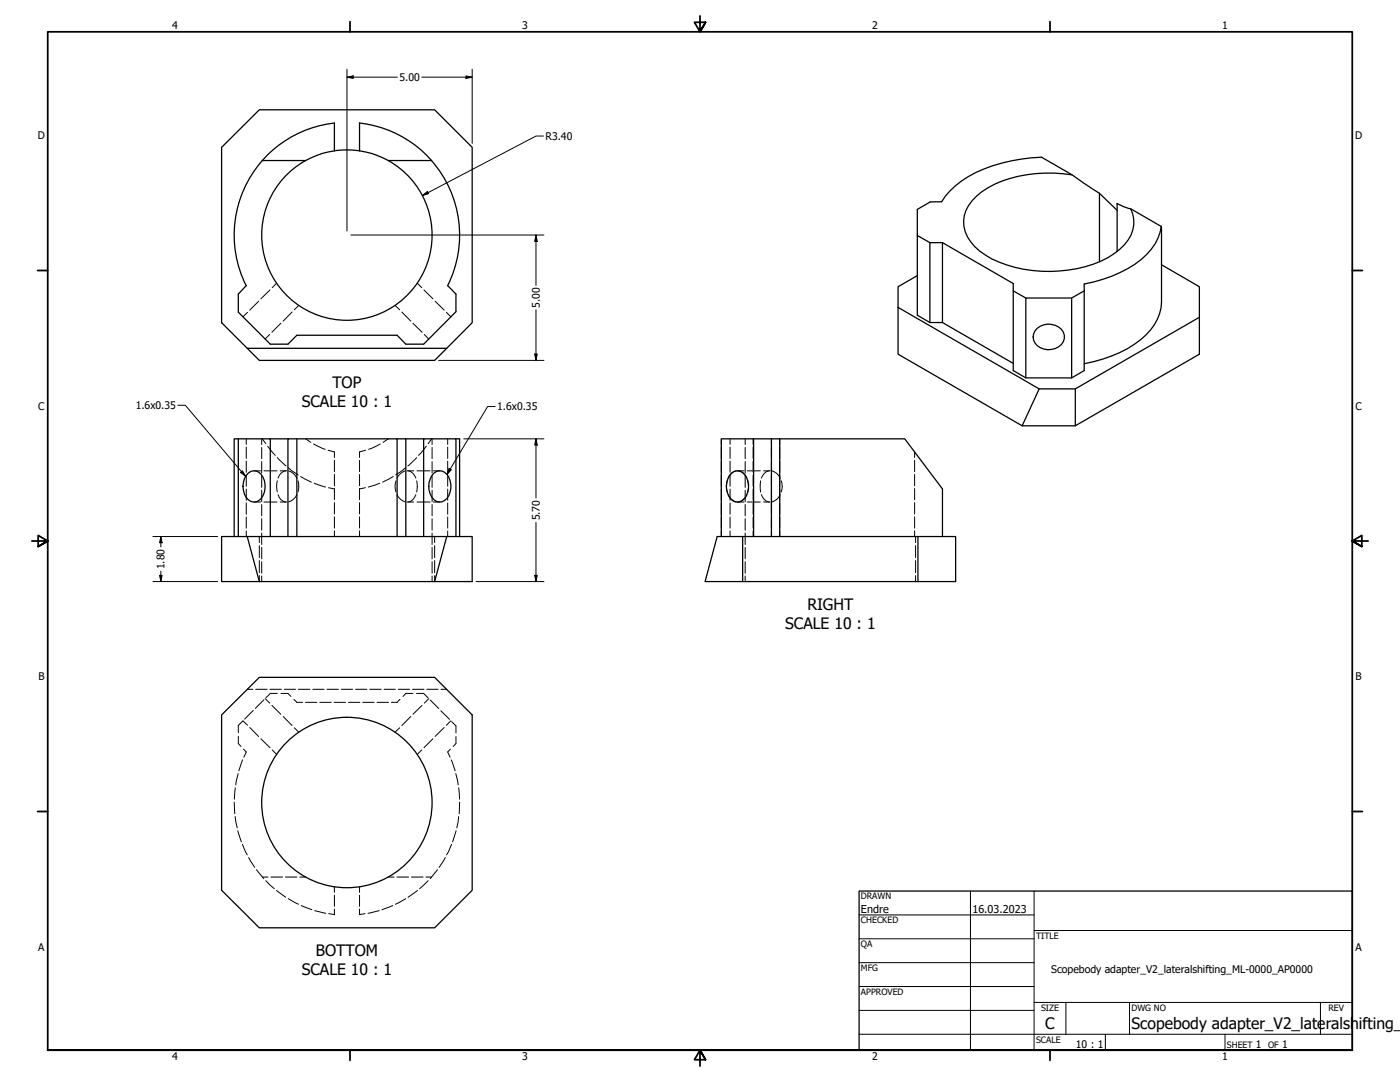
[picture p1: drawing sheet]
<svg xmlns="http://www.w3.org/2000/svg" width="559mm" height="432mm" viewBox="0 0 559 432" stroke-linecap="round" stroke-linejoin="round" font-family="sans-serif">
<!-- layer: Hidden (ANSI) -->
<g fill="none" stroke="#000" stroke-width=".4">
<path d="M107.8 115.7l-3.7 3.6M110.4 113l-1.8 1.8M166.6 113l1.7 1.8M169.2 115.7l3.6 3.6M98.8 124.7l-1.8 1.7M103.3 120.2l-3.6 3.6M107.6 133.5l-1.7 1.8M112.1 129l-3.6 3.6M116.6 124.5l-3.6 3.6M119.3 121.9l-1.8 1.7M157.7 121.9l1.8 1.7M160.4 124.5l3.6 3.6"/>
<path d="M164.8 129l3.7 3.6M169.4 133.5l1.7 1.8M173.7 120.2l3.6 3.6M178.2 124.7l1.8 1.7M98.3 175.1v2.3M98.3 178.4v4.5M104.5 175.1v2.3M104.5 178.6v4.5M104.7 175.1l1.4 2M106.8 178.1l3.1 3.6M122 175.1l2.1 1.4M125.2 177.2l4.6 2.1"/>
<path d="M131 179.7l2.5 .6v2.3M145.9 179.7l-2.4 .6v2.3M151.8 177.2l-4.7 2.1M155 175.1l-2.1 1.4M170.2 178.1l-3.1 3.6M172.3 175.1l-1.4 2M172.5 175.1v2.3M172.5 178.6v4.5M178.7 175.1v2.3M178.7 178.4v4.5M287.9 175.1v2.3M287.9 178.4v4.5"/>
<path d="M291.4 175.1v2.3M291.4 178.4v4.5M297.4 175.1v2.3M297.4 178.6v4.5M300.6 175.1v2.3M300.6 178.4v4.5M307.9 175.1v2.3M307.9 178.4v4.5M311.2 175.1v2.3M311.2 178.4v4.5M98.3 184v4.5M98.3 189.6v4.5"/>
<path d="M98.3 195.2v4.4M101.4 187.9h2.6M104.5 184.2v4.6M104.5 189.9v4.6M104.5 195.6v4.6M105.3 187.9h5.3M110.7 191.9l-.3 2.2 .3 2.2M110.7 182.6l3.5 3.3M111 197.4l.1 .2a3.8 3.8 0 0 0 3 2.7M111.8 187.9h2.6M114.1 187.9a3.8 3.8 0 0 0-3.1 2.9M115.1 186.7l3.9 2.8"/>
<path d="M115.3 188a5.2 5.2 0 0 1 3.2 2.9M118.5 197.4a5.1 5.1 0 0 1-3.2 2.9M118.9 191.9a7.9 7.9 0 0 1 0 4.4M120 190.2l4.3 2.2M125.4 192.8l4.5 1.6M131.1 194.6l2.4 .5M133.5 183.7v4.5M133.5 189.4v4.5M133.5 194.9v4.6M143.5 183.7v4.5M143.5 189.4v4.5M143.5 194.9v4.6"/>
<path d="M145.9 194.6l-2.4 .5M151.6 192.8l-4.6 1.6M157 190.2l-4.3 2.2M158.1 191.9a6.7 6.7 0 0 0 0 4.4M158.5 197.4a5.1 5.1 0 0 0 3.2 2.9M161.7 188a5.2 5.2 0 0 0-3.2 2.9M161.9 186.7l-3.9 2.8M162.5 187.9h2.6M162.9 187.9a4.1 4.1 0 0 1 3.1 2.9M166 197.4l-.1 .2a4 4 0 0 1-3 2.7M166.3 191.9l.3 2.2-.3 2.2M166.3 182.6l-3.5 3.3"/>
<path d="M166.4 187.9h5.2M172.5 184.2v4.6M172.5 189.9v4.6M172.5 195.6v4.6M173 187.9h2.6M178.7 184v4.5M178.7 189.6v4.5M178.7 195.2v4.4M287.9 184v4.5M287.9 189.6v4.5M287.9 195.2v4.4M290.3 191.9l-.4 1.5 .4 2.9"/>
<path d="M290.6 197.4a4.3 4.3 0 0 0 3.2 2.9M291.4 184v4.5M291.4 189.6v4.5M291.4 195.2v4.4M293.8 188a4.1 4.1 0 0 0-3.2 2.8M294.3 187.9h2.7M294.9 188a4.3 4.3 0 0 1 3.2 2.8M297.4 184.2v4.6M297.4 189.9v4.6M297.4 195.6v4.6M298.1 197.4a4.3 4.3 0 0 1-3.2 2.9M298.3 187.9h5.2"/>
<path d="M298.4 191.9a7.9 7.9 0 0 1 0 4.4M300.6 184v4.5M300.6 189.6v4.5M300.6 195.2v4.4M303.6 191.9v4.4M303.9 197.4l.1 .2a4 4 0 0 0 3.1 2.7M304.8 187.9h2.6M307.1 187.9a4 4 0 0 0-3.2 2.9M307.9 184v4.5M307.9 189.6v4.5M307.9 195.2v4.4M308.2 188a4.8 4.8 0 0 1 3.2 2.9"/>
<path d="M311.2 184v4.5M311.2 189.6v4.5M311.2 195.2v4.4M311.4 197.4a4.8 4.8 0 0 1-3.2 2.9M311.8 191.9a6.7 6.7 0 0 1 0 4.4M365.1 180.3v2.3M365.1 183.7v4.5M365.1 189.4v4.5M365.1 194.9v4.6M98.3 200.7v4.5M98.3 206.3v4.5M98.3 211.9v2.2"/>
<path d="M101.4 200.3h2.6M103.5 214.1v2.4M103.5 217.7v4.8M104.5 201.4v4.5M104.5 207v4.6M104.5 212.7v4.6M104.5 218.4v4.6M105.3 200.3h5.3M111.8 200.3h2.6M133.5 200.6v4.5M133.5 206.2v4.6M133.5 211.8v2.3"/>
<path d="M143.5 200.6v4.5M143.5 206.2v4.6M143.5 211.8v2.3M162.5 200.3h2.6M166.4 200.3h5.2M172.5 201.4v4.5M172.5 207v4.6M172.5 212.7v4.6M172.5 218.4v4.6M173 200.3h2.6M173.5 214.1v2.4M173.5 217.7v4.8"/>
<path d="M178.7 200.7v4.5M178.7 206.3v4.5M178.7 211.9v2.2M287.9 200.7v4.5M287.9 206.3v4.5M287.9 211.9v2.2M291.4 200.7v4.5M291.4 206.3v4.5M291.4 211.9v2.2M294.3 200.3h2.7M297.4 201.4v4.5M297.4 207v4.6"/>
<path d="M297.4 212.7v4.6M297.4 218.4v4.6M298.3 200.3h5.2M300.6 200.7v4.5M300.6 206.3v4.5M300.6 211.9v2.2M304.8 200.3h2.6M307.9 200.7v4.5M307.9 206.3v4.5M307.9 211.9v2.2M311.2 200.7v4.5M311.2 206.3v4.5"/>
<path d="M311.2 211.9v2.2M365.1 200.6v4.5M365.1 206.2v4.6M365.1 211.8v2.3M365.4 214.1v2.4M365.4 217.7v4.8M103.5 223.7v4.8M103.5 229.7v2.4M104.5 224.2v4.5M104.5 229.9v2.2M172.5 224.2v4.5M172.5 229.9v2.2"/>
<path d="M173.5 223.7v4.8M173.5 229.7v2.4M297.4 224.2v4.5M297.4 229.9v2.2M365.4 223.7v4.8M365.4 229.7v2.4M98.7 275.1h2.3M102 275.1h4.6M105.3 279.3l-3.4 3.4M105.9 278.8l1.7 1.8M107.8 275.1h4.5M110.7 276.7h-2.8l-1.7 1.7"/>
<path d="M112.1 276.7h2.8l1.2 1.2M113.5 275.1h4.5M117.3 279.1l1.2 1.2h2.3M119.1 275.1h4.6M124.8 275.1h4.5M130.5 275.1h4.6M136.2 275.1h4.6M141.9 275.1h4.5M147.6 275.1h4.5M153.3 275.1h4.5M158.9 275.1h4.6M159.6 279.1l-1.1 1.2h-2.3"/>
<path d="M164.7 275.1h4.5M164.8 276.7h-2.8l-1.2 1.2M166.2 276.7h2.9l1.7 1.7M170.4 275.1h4.5M171.1 278.8l-1.7 1.8M171.7 279.3l3.4 3.5M176 275.1h2.3M95.1 293.9v2.8l1.1 1.2M96.8 287.8l-1.7 1.7v2.9M97 287.7l1.8 1.7M97.2 299l1.1 1.1-1 2.1M99.7 290.3l3.6 3.6"/>
<path d="M101.1 283.5l-3.4 3.5M104.1 294.8l3.7 3.6M108.5 281.5l3.6 3.6M108.6 299.3l1.8 1.8M113 285.9l3.6 3.7M117.5 290.4l1.8 1.8M121.9 280.3h4.6M127.6 280.3h4.6M133.3 280.3h4.6M139.1 280.3h4.5M144.8 280.3h4.6M150.5 280.3h4.6"/>
<path d="M159.5 290.4l-1.8 1.8M164 285.9l-3.6 3.7M168.3 299.3l-1.7 1.8M168.5 281.5l-3.7 3.6M172.8 294.8l-3.6 3.6M176 283.7l3.5 3.4M177.3 290.3l-3.6 3.6M179.8 299l-1.1 1.1 .9 2.1M180 287.7l-1.8 1.7M180.3 288l1.7 1.7v2.8M182 293.9v2.8l-1.1 1.2M93.9 314.4l-.4 4.6"/>
<path d="M95.1 308.7l-1 4.5M96.8 303.2l-1.5 4.4M180.1 303.3l1.6 4.3M181.9 308.7l1 4.5M183.1 314.4l.4 4.6M93.5 320.1l.2 4.6M93.9 325.9l.8 4.5M94.9 331.5l1.4 4.5M96.8 337l1.9 4.2M180.2 337l-2 4.2M182.1 331.5l-1.4 4.5M183.1 325.9l-.8 4.5"/>
<path d="M183.5 320.1l-.2 4.6M99.3 342.2l2.4 3.9M102.4 347.1l2.9 3.5M104.7 350h2.3M106.1 351.5l3.4 3.1M108.1 350h4.7M110.4 355.3l3.6 2.8M113.9 350h4.6M115.1 358.6l4 2.3M119.7 350h2.3M133.5 353.9v2.2M133.5 357.3v4.4"/>
<path d="M143.5 353.9v2.2M143.5 357.3v4.4M155 350h2.3M158.4 350h4.7M161.9 358.6l-4 2.3M164.2 350h4.6M166.6 355.3l-3.7 2.8M170 350h2.3M170.9 351.5l-3.4 3.1M174.6 347.1l-2.9 3.5M177.7 342.2l-2.4 3.9M120.2 361.4l4.3 1.6"/>
<path d="M125.6 363.4l4.4 1.1M133.5 362.8v2.2l-2.3-.4M143.5 362.8v2.2l2.2-.4M151.4 363.4l-4.5 1.1M156.8 361.4l-4.3 1.6"/>
</g>
<!-- layer: Visible (ANSI) -->
<g fill="none" stroke="#000" stroke-width=".51">
<path d="M88.5 58.8l15-15h70l15 15v70l-10.2 10.2h-79.6l-10.2-10.2zM104.7 64.1a45 45 0 0 0-6.4 49.9M104.7 64.1a44.7 44.7 0 0 1 28.8-15v11.1a31.9 31.9 0 0 0-11.5 3.9M104.7 64.1h17.3M121.9 64.1a34 34 0 0 0-9.6 51.4 34 34 0 0 0 52.3 0 34 34 0 0 0-9.6-51.4M133.5 60.2l5-.4 5 .4M143.5 60.2a31.9 31.9 0 0 1 11.5 3.9M143.5 60.2v-11.1a45 45 0 0 1 28.8 15M155 64.1h17.3M172.2 64.1a45 45 0 0 1 6.5 49.9M427.9 69.8l-12.2-7.1a62.2 62.2 0 0 0-32 9.6 27.7 27.7 0 0 0-7.8 8.2l-4.6 .1-5.2 3v42.2l5.1 2.9h5l28.2 16.3M438.8 77.2l-10.9-7.4a52.7 52.7 0 0 0-33.6 5.2 18.4 18.4 0 0 0-9.4 11.2 13.9 13.9 0 0 0 6.1 13.9 45.9 45.9 0 0 0 28.3 8.2 46.6 46.6 0 0 0 25.5-7.1 15.4 15.4 0 0 0 7.7-13.8l-.4-2.1-.8-2-2.8-.8-2.6-1.3v19.2"/>
<path d="M438.8 77.2v27.3M438.8 77.2l7.1 6.7M366.1 94l5.1 2.8M376.2 96.8h-5v31.9M451.3 83.3l12.2 7.1M463.5 90.4l.1 30.1a21.3 21.3 0 0 1-11 17 55 55 0 0 1-19.8 7.7M463.5 90.4a23.7 23.7 0 0 1-13.3 16.8 55.3 55.3 0 0 1-17.4 6.1v34.6l-5.1 2.9h-18.3l-5-2.9v-34.7l-28.2-16.4v31.9M98.3 114l-3.2 3.3v7.3l12.8 12.8h7l3.6-3.6h40l3.5 3.6h7.1l12.9-13v-7.1l-3.3-3.3M366.1 110l-7.6 4.4v8.3M404.4 116.1l5 2.8M432.8 116.1l-5.1 2.8M463.6 105.7l15.1 8.7v12.2l-49.5 28.6h-14.4l-56.3-32.5"/>
<path d="M98.7 139l4.8 4.8h70l4.8-4.8M358.5 122.7v18.7l49.5 28.5h21.2M414 131a7 7 0 0 1 10.4 1.6 5 5 0 0 1-4.7 6.8 6 6 0 0 1-7.3-4.9l.2-1.3zM478.7 126.6v14.8l-49.5 28.5v-14.7M409.4 150.8v-31.9h18.3v31.9M414.8 155.2l-6.8 14.7M95.1 175.1h-1.6v39M107.9 175.1h7M118.5 175.1v39M158.5 175.1h3.5v39M162 175.1h7.1M182 175.1h1.5v39"/>
<path d="M300.8 175.1h7.1M311.2 175.1h49.9l15.1 20v19M99.1 188.8a3.6 3.6 0 0 1 5.9 1.6 7.1 7.1 0 0 1-2.8 9.9 4.7 4.7 0 0 1-5-4.7 7.8 7.8 0 0 1 1.9-6.8zM173.2 188.8a3.7 3.7 0 0 1 5.9 1.6 7.7 7.7 0 0 1-1.7 9.4 3.8 3.8 0 0 1-5.7-2.7 7.8 7.8 0 0 1 1.5-8.3zM292 188.8a3.7 3.7 0 0 1 5.9 1.6 7.7 7.7 0 0 1-1.7 9.4 3.8 3.8 0 0 1-5.7-2.7 7.8 7.8 0 0 1 1.5-8.3zM88.5 214.1h100v18h-100zM95.1 214.1v-39h12.8v39M98.7 214.1l4.8 18M114.9 214.1v-39h43.6v39M169.1 214.1v-39h12.9v39M178.3 214.1l-4.8 18M287.9 214.1v-39h12.9v39"/>
<path d="M296.4 214.1v18h70M307.9 214.1v-39h3.3v39M366.4 214.1v18h15v-18h-95.1l-4.9 18h15M88.5 285.3l15-15h70l15 15v70l-15 15h-70l-15-15z"/>
<circle cx="138.5" cy="320.3" r="34"/>
</g>
<!-- layer: Border (ANSI) -->
<g fill="none" stroke="#000" stroke-width=".7">
<path d="M139.7 8.6v4.1M279.4 6.3v6.4l-2.2-3.8h4.4l-2.2 3.8 2.2-3.8M419.1 8.6v4.1M15 107.9h4M539.8 107.9h4M12.7 215.9h6.3l-3.8-2.2v4.4l3.8-2.2-3.8 2.2M546.1 215.9h-6.3l3.8-2.2v4.4l-3.8-2.2 3.8 2.2M15 323.8h4M539.8 323.8h4M19 419.1v-406.4h520.8v406.4h-520.8h520.8M139.7 419.1v4.1M419.1 419.1v4.1"/>
<path d="M281.6 422.9l-2.2-3.8 2.2 3.8h-4.4l2.2-3.8v6.3"/>
</g>
<!-- layer: Title (ANSI) -->
<g fill="none" stroke="#000" stroke-width=".4">
<path d="M387.3 355.6v63.5M412.7 355.6v63.5M342.9 365.1h69.8M342.9 374.6h69.8M412.7 371.3h127.1M342.9 384.2h69.8M342.9 393.7h69.8M342.9 412.7h196.9M342.9 403.2h69.8M412.7 400h127.1M425.4 400v12.7M441.2 412.7v6.4"/>
<path d="M450.8 400v12.7M488.9 412.7v6.4M527 400v12.7"/>
</g>
<path d="M342.9 355.6h196.9v63.5h-196.9z" fill="none" stroke="#000" stroke-width=".51"/>
<!-- layer: Dimension (ANSI) -->
<g fill="none" stroke="#000" stroke-width=".4">
<path d="M138.5 30.8l2.5-.5v1zM138.5 30.8h20.1M138.5 27.6v64.6M168.3 30.8h20.2M186 30.3l2.5 .5-2.5 .5zM188.5 27.6v29.6M216.9 54.3h-3l-45.3 23.7M168.6 78l2-1.5 .5 .8zM140.1 93.8h77M213.9 93.8l.5 2.5h-1zM213.9 93.8v20.1M213.9 123.6v20.2"/>
<path d="M175.1 143.8h42M213.4 141.3h1l-.5 2.5zM71 161.7h3l24 28.4M185.1 175.1h32M197.6 162.2h-3l-16.2 27.2M213.9 175.1l.5 2.5h-1zM213.9 175.1v23.7M96 188.5l.8-.6 1.2 2.2zM179.3 186.9l.8 .6-1.7 1.9zM61 214.1h25.9M64.2 214.1l.5 2.5h-1zM64.2 214.1v4.1"/>
<path d="M213.9 208.5v23.6M61 232.1h25.9M63.7 229.6h1l-.5 2.5zM64.2 228v4.1M190.1 232.1h27M213.4 229.6h1l-.5 2.5z"/>
</g>
<g fill="#000">
<path d="M138.5 30.8l2.5-.5v1z" fill-rule="evenodd"/>
<path d="M186 30.3l2.5 .5-2.5 .5z" fill-rule="evenodd"/>
<path d="M168.6 78l2-1.5 .5 .8z" fill-rule="evenodd"/>
<path d="M213.9 93.8l.5 2.5h-1z" fill-rule="evenodd"/>
<path d="M213.4 141.3h1l-.5 2.5z" fill-rule="evenodd"/>
<path d="M213.9 175.1l.5 2.5h-1z" fill-rule="evenodd"/>
<path d="M96 188.5l.8-.6 1.2 2.2z" fill-rule="evenodd"/>
<path d="M179.3 186.9l.8 .6-1.7 1.9z" fill-rule="evenodd"/>
<path d="M64.2 214.1l.5 2.5h-1z" fill-rule="evenodd"/>
<path d="M63.7 229.6h1l-.5 2.5z" fill-rule="evenodd"/>
<path d="M213.4 229.6h1l-.5 2.5z" fill-rule="evenodd"/>
</g>
<g font-size="6.3">
<text x="132.7" y="154.9">TOP</text>
<text x="120.5" y="162.5">SCALE 10 : 1</text>
<text x="322.3" y="243.3">RIGHT</text>
<text x="313.4" y="250.8">SCALE 10 : 1</text>
<text x="126.1" y="381.4">BOTTOM</text>
<text x="120.5" y="389">SCALE 10 : 1</text>
<text x="417.2" y="410.6">C</text>
<text x="451.6" y="410.7">Scopebody adapter_V2_lateralshifting_</text>
</g>
<g font-size="4.3">
<text x="343.7" y="364.3">Endre</text>
<text x="388.1" y="364.3">16.03.2023</text>
</g>
<g font-size="4.2">
<text x="68.7" y="11.7">4</text>
<text x="208.4" y="11.7">3</text>
<text x="348.1" y="11.7">2</text>
<text x="487.8" y="11.7">1</text>
<text x="159.4" y="32.3">5.00</text>
<text x="15.1" y="55.5">D</text>
<text x="217.7" y="55.8">R3.40</text>
<text x="540.9" y="55.5">D</text>
<text x="215.5" y="122.9" transform="rotate(-90 215.5 122.9)">5.00</text>
<text x="15.2" y="163.4">C</text>
<text x="54.2" y="163.3">1.6x0.35</text>
<text x="198.4" y="163.8">1.6x0.35</text>
<text x="541" y="163.4">C</text>
<text x="215.5" y="207.7" transform="rotate(-90 215.5 207.7)">5.70</text>
<text x="65.7" y="227.2" transform="rotate(-90 65.7 227.2)">1.80</text>
<text x="15.3" y="271.4">B</text>
<text x="541.1" y="271.4">B</text>
<text x="15.2" y="379.3">A</text>
<text x="541" y="379.3">A</text>
<text x="419.6" y="388.5">Scopebody adapter_V2_lateralshifting_ML-0000_AP0000</text>
<text x="429.5" y="418.3">10 : 1</text>
<text x="501.3" y="418.3">1</text>
<text x="511.8" y="418.3">1</text>
<text x="68.7" y="423.2">4</text>
<text x="208.4" y="423.2">3</text>
<text x="348.1" y="423.2">2</text>
<text x="487.8" y="423.2">1</text>
</g>
<g font-size="3.5">
<text x="343.7" y="358.9">DRAWN</text>
<text x="343.7" y="368.5">CHECKED</text>
<text x="413.5" y="374.6">TITLE</text>
<text x="343.7" y="378">QA</text>
<text x="343.7" y="387.5">MFG</text>
<text x="343.7" y="397.1">APPROVED</text>
<text x="415.5" y="403.4">SIZE</text>
<text x="451.6" y="403.4">DWG NO</text>
<text x="530.3" y="403.4">REV</text>
<text x="413.5" y="416.1">SCALE</text>
<text x="489.7" y="418.3">SHEET</text>
<text x="506.2" y="418.3">OF</text>
</g>
</svg>
